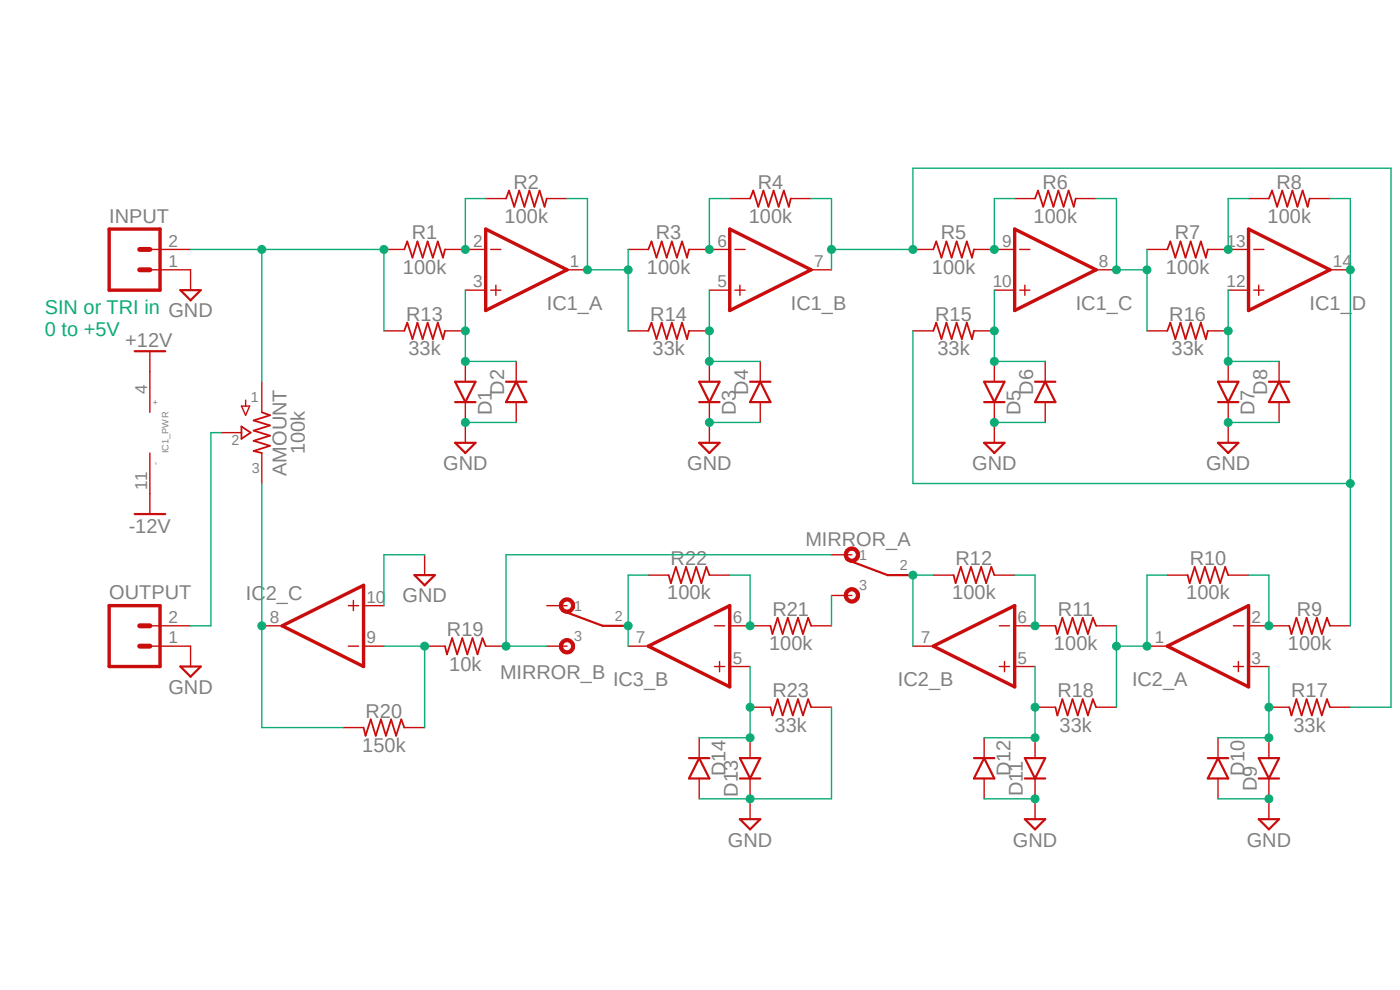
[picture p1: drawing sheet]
<svg xmlns="http://www.w3.org/2000/svg" width="297mm" height="210mm" viewBox="0 0 297 210" stroke-linecap="round" stroke-linejoin="round" font-family="sans-serif">
<path d="M8 35.5l287.3 145.2M295.3 35.5l-287.3 145.2" fill="none" stroke="#fff" stroke-width=".21"/>
<path d="M23.2 48.6h10.8v13h-10.8zM103 48.6l17.3 8.6-17.3 8.7zM154.8 48.6l17.3 8.6-17.3 8.7zM215.3 48.6l17.2 8.6-17.2 8.7zM264.9 48.6l17.3 8.6-17.3 8.7zM23.2 128.5h10.8v12.9h-10.8zM59.9 132.8l17.2-8.6v17.2zM137.5 137.1l17.3-8.6v17.2zM198 137.1l17.3-8.6v17.2zM247.6 137.1l17.3-8.6v17.2z" fill="none" stroke="#c90d0c" stroke-width=".72"/>
<path d="M29.6 52.9h2.2M29.6 57.2h2.2M29.6 132.8h2.2M29.6 137.1h2.2" fill="none" stroke="#c90d0c" stroke-width="1.1"/>
<g fill="none" stroke="#c90d0c" stroke-width=".3">
<path d="M31.8 57.2h8.6v4.4M31.8 52.9h8.6M81.4 52.9h4.4M94.4 52.9h8.6M103 42.1h4.4M104.1 52.9h2.2M116 42.1h4.3M120.3 57.2h4.3M133.3 52.9h4.2M146.2 52.9h8.6M154.8 42.1h4.3M155.9 52.9h2.2"/>
<path d="M167.8 42.1h4.3M172.1 57.2h4.3M193.7 52.9h4.3M206.6 52.9h8.7M215.3 42.1h4.3M216.3 52.9h2.2M228.2 42.1h4.3M232.5 57.2h4.4M243.3 52.9h4.3M256.2 52.9h8.7M264.9 42.1h4.3M266 52.9h2.1"/>
<path d="M277.8 42.1h4.4M282.2 57.2h4.3M31.8 74.5v13M81.4 70.2h4.4M94.4 70.2h4.3M98.7 61.6h4.3M98.7 76.7v4.3M104.1 61.6h2.2M105.2 60.5v2.2M109.5 76.7v4.3M133.3 70.2h4.2M146.2 70.2h4.3"/>
<path d="M150.5 61.6h4.3M150.5 76.7v4.3M155.9 61.6h2.2M157 60.5v2.2M161.3 76.7v4.3M193.7 70.2h4.3M206.6 70.2h4.3M210.9 61.6h4.4M210.9 76.7v4.3M216.3 61.6h2.2M217.4 60.5v2.2M221.7 76.7v4.3"/>
<path d="M243.3 70.2h4.3M256.2 70.2h4.4M260.6 61.6h4.3M260.6 76.7v4.3M266 61.6h2.1M267 60.5v2.2M271.4 76.7v4.3M31.8 96.1v13M98.7 85.3v8.6M109.5 85.3v4.3M150.5 85.3v8.6M161.3 85.3v4.3"/>
<path d="M210.9 85.3v8.6M221.7 85.3v4.3M260.6 85.3v8.6M271.4 85.3v4.3M90.1 117.7v4.3M31.8 137.1h8.6v4.3M31.8 132.8h8.6M55.5 132.8h4.4M73.9 137.1h2.2M73.9 128.5h2.2M75 127.4v2.1M77.1 137.1h4.3"/>
<path d="M77.1 128.5h4.3M90.1 137.1h4.3M103 137.1h4.4M133.3 137.1h4.2M137.5 122h4.4M150.5 122h4.3M151.6 132.8h2.2M154.8 132.8h8.6M172.1 132.8h4.3M193.7 137.1h4.3M198 122h4.3M210.9 122h4.4"/>
<path d="M212 132.8h2.2M215.3 132.8h8.6M232.5 132.8h4.4M243.3 137.1h4.3M247.6 122h4.4M260.6 122h4.3M261.7 132.8h2.1M264.9 132.8h8.6M282.2 132.8h4.3M72.8 154.3h4.3M85.8 154.3h4.3M148.3 156.5v4.3"/>
<path d="M151.6 141.4h2.2M152.7 140.3v2.2M154.8 141.4h4.3M159.1 150h4.3M159.1 156.5v4.3M172.1 150h4.3M208.8 156.5v4.3M212 141.4h2.2M213.1 140.3v2.2M215.3 141.4h4.3M219.6 150h4.3M219.6 156.5v4.3"/>
<path d="M232.5 150h4.4M258.4 156.5v4.3M261.7 141.4h2.1M262.7 140.3v2.2M264.9 141.4h4.3M269.2 150h4.3M269.2 156.5v4.3M282.2 150h4.3M148.3 165.1v4.4M159.1 165.1v8.7M208.8 165.1v4.4M219.6 165.1v8.7"/>
<path d="M258.4 165.1v4.4M269.2 165.1v8.7"/>
</g>
<g fill="none" stroke="#c90d0c" stroke-width=".38">
<path d="M85.8 52.9l.6-1.7 1.1 3.5 1.1-3.5 1.1 3.5 1-3.5 1.1 3.5 1.1-3.5 1.1 3.5 .4-1.8M107.4 42.1l.6-1.7 1.1 3.5 1.1-3.5 1.1 3.5 1-3.5 1.1 3.5 1.1-3.5 1 3.5 .5-1.8M137.5 52.9l.7-1.7 1.1 3.5 1.1-3.5 1 3.5 1.1-3.5 1.1 3.5 1.1-3.5 1.1 3.5 .4-1.8M159.1 42.1l.7-1.7 1.1 3.5 1.1-3.5 1 3.5 1.1-3.5 1.1 3.5 1.1-3.5 1 3.5 .5-1.8M198 52.9l.6-1.7 1.1 3.5 1.1-3.5 1.1 3.5 1-3.5 1.1 3.5 1.1-3.5 1.1 3.5 .4-1.8M219.6 42.1l.6-1.7 1.1 3.5 1.1-3.5 1.1 3.5 1-3.5 1.1 3.5 1.1-3.5 1.1 3.5 .4-1.8M247.6 52.9l.7-1.7 1 3.5 1.1-3.5 1.1 3.5 1.1-3.5 1.1 3.5 1.1-3.5 1 3.5 .4-1.8M269.2 42.1l.7-1.7 1 3.5 1.1-3.5 1.1 3.5 1.1-3.5 1.1 3.5 1.1-3.5 1 3.5 .4-1.8M85.8 70.2l.6-1.7 1.1 3.4 1.1-3.4 1.1 3.4 1-3.4 1.1 3.4 1.1-3.4 1.1 3.4 .4-1.7M137.5 70.2l.7-1.7 1.1 3.4 1.1-3.4 1 3.4 1.1-3.4 1.1 3.4 1.1-3.4 1.1 3.4 .4-1.7M198 70.2l.6-1.7 1.1 3.4 1.1-3.4 1.1 3.4 1-3.4 1.1 3.4 1.1-3.4 1.1 3.4 .4-1.7M247.6 70.2l.7-1.7 1 3.4 1.1-3.4 1.1 3.4 1.1-3.4 1.1 3.4 1.1-3.4 1 3.4 .4-1.7"/>
<path d="M94.4 137.1l.4 1.7 1.1-3.4 1.1 3.4 1.1-3.4 1 3.4 1.1-3.4 1.1 3.4 1.1-3.4 .6 1.7M141.9 122l.4 1.7 1.1-3.4 1.1 3.4 1-3.4 1.1 3.4 1.1-3.4 1.1 3.4 1.1-3.4 .6 1.7M163.4 132.8l.5 1.7 1.1-3.4 1 3.4 1.1-3.4 1.1 3.4 1.1-3.4 1 3.4 1.1-3.4 .7 1.7M202.3 122l.4 1.7 1.1-3.4 1.1 3.4 1.1-3.4 1.1 3.4 1.1-3.4 1 3.4 1.1-3.4 .6 1.7M223.9 132.8l.4 1.7 1.1-3.4 1.1 3.4 1-3.4 1.1 3.4 1.1-3.4 1.1 3.4 1.1-3.4 .6 1.7M252 122l.4 1.7 1-3.4 1.2 3.4 1-3.4 1.1 3.4 1.1-3.4 1.1 3.4 1-3.4 .7 1.7M273.5 132.8l.5 1.7 1-3.4 1.1 3.4 1.1-3.4 1.1 3.4 1.1-3.4 1 3.4 1.1-3.4 .7 1.7M77.1 154.3l.5 1.8 1.1-3.5 1 3.5 1.1-3.5 1.1 3.5 1.1-3.5 1 3.5 1.1-3.5 .7 1.7M163.4 150l.5 1.8 1.1-3.5 1 3.5 1.1-3.5 1.1 3.5 1.1-3.5 1 3.5 1.1-3.5 .7 1.7M223.9 150l.4 1.8 1.1-3.5 1.1 3.5 1-3.5 1.1 3.5 1.1-3.5 1.1 3.5 1.1-3.5 .6 1.7M273.5 150l.5 1.8 1-3.5 1.1 3.5 1.1-3.5 1.1 3.5 1.1-3.5 1 3.5 1.1-3.5 .7 1.7"/>
</g>
<g fill="none" stroke="#c90d0c" stroke-width=".47">
<path d="M28.6 74.5h6.5M38.3 61.6h4.3l-2.2 2.1zM96.6 81h4.3l-2.2 4.3zM96.6 85.3h4.3M96.6 93.9h4.3l-2.2 2.2zM107.4 81h4.3M109.5 81l2.2 4.3h-4.3zM148.3 85.3h4.4M148.3 81h4.4l-2.2 4.3zM148.3 93.9h4.4l-2.2 2.2zM159.1 81h4.3M161.3 81l2.1 4.3h-4.3z"/>
<path d="M208.8 85.3h4.3M208.8 81h4.3l-2.2 4.3zM208.8 93.9h4.3l-2.2 2.2zM219.6 81h4.3M221.7 81l2.2 4.3h-4.3zM258.4 85.3h4.3M258.4 81h4.3l-2.1 4.3zM258.4 93.9h4.3l-2.1 2.2zM269.2 81h4.3M271.4 81l2.1 4.3h-4.3zM28.6 109.1h6.5M87.9 122h4.3l-2.1 2.2z"/>
<path d="M38.3 141.4h4.3l-2.2 2.2zM146.2 160.8h4.3M148.3 160.8l2.2 4.3h-4.3zM157 165.1h4.3M157 160.8h4.3l-2.2 4.3zM157 173.8h4.3l-2.2 2.1zM206.6 160.8h4.3M208.8 160.8l2.1 4.3h-4.3zM217.4 165.1h4.3M217.4 160.8h4.3l-2.1 4.3zM217.4 173.8h4.3l-2.1 2.1zM256.2 160.8h4.4"/>
<path d="M258.4 160.8l2.2 4.3h-4.4zM267 160.8h4.4l-2.2 4.3zM267 165.1h4.4M267 173.8h4.4l-2.2 2.1z"/>
</g>
<path d="M179.5 116.6a1.66 1.66 0 0 1 2.6 .2 1.66 1.66 0 0 1-.9 2.5 1.66 1.66 0 0 1-2.1-1.6h.7a.94 .94 0 0 1 1.3-.9 .94 .94 0 0 1 .3 1.6 .94 .94 0 0 1-1.6-.4v-.3h-.7z" fill-rule="evenodd" fill="#c90d0c"/>
<path d="M179.5 116.6a1.66 1.66 0 0 1 2.6 .2 1.66 1.66 0 0 1-.9 2.5 1.66 1.66 0 0 1-2.1-1.6h.7a.94 .94 0 0 1 1.3-.9 .94 .94 0 0 1 .3 1.6 .94 .94 0 0 1-1.6-.4v-.3h-.7z" fill="none" stroke="#c90d0c" stroke-width=".21"/>
<path d="M179.5 125.3a1.66 1.66 0 0 1 2.6 .1 1.66 1.66 0 0 1-.9 2.5 1.66 1.66 0 0 1-2.1-1.6h.7a.94 .94 0 0 1 1.3-.8 .94 .94 0 0 1 .3 1.6 .94 .94 0 0 1-1.6-.5v-.3h-.7z" fill-rule="evenodd" fill="#c90d0c"/>
<path d="M179.5 125.3a1.66 1.66 0 0 1 2.6 .1 1.66 1.66 0 0 1-.9 2.5 1.66 1.66 0 0 1-2.1-1.6h.7a.94 .94 0 0 1 1.3-.8 .94 .94 0 0 1 .3 1.6 .94 .94 0 0 1-1.6-.5v-.3h-.7z" fill="none" stroke="#c90d0c" stroke-width=".21"/>
<path d="M179.7 118.7l8.6 3.3h5.4" fill="none" stroke="#c90d0c" stroke-width=".47"/>
<path d="M176.4 117.7h4.3M176.4 126.3h4.3M189.4 122h4.3" fill="none" stroke="#c90d0c" stroke-width=".3"/>
<path d="M119 127.4a1.64 1.64 0 0 1 2.7 .2 1.64 1.64 0 0 1-.9 2.4 1.64 1.64 0 0 1-2.1-1.5h.6a.96 .96 0 0 1 1.3-.9 .96 .96 0 0 1 .5 1.4 .96 .96 0 0 1-1.6 .1l-.2-.6h-.6v-.6z" fill-rule="evenodd" fill="#c90d0c"/>
<path d="M119 127.4a1.64 1.64 0 0 1 2.7 .2 1.64 1.64 0 0 1-.9 2.4 1.64 1.64 0 0 1-2.1-1.5h.6a.96 .96 0 0 1 1.3-.9 .96 .96 0 0 1 .5 1.4 .96 .96 0 0 1-1.6 .1l-.2-.6h-.6v-.6z" fill="none" stroke="#c90d0c" stroke-width=".21"/>
<path d="M119 136.1a1.64 1.64 0 0 1 2.7 .1 1.64 1.64 0 0 1-1 2.5 1.64 1.64 0 0 1-2-1.6h.6a.95 .95 0 0 1 1.3-1 .95 .95 0 0 1 .4 1.6 .95 .95 0 0 1-1.6-.3l-.1-.3h-.6v-.6z" fill-rule="evenodd" fill="#c90d0c"/>
<path d="M119 136.1a1.64 1.64 0 0 1 2.7 .1 1.64 1.64 0 0 1-1 2.5 1.64 1.64 0 0 1-2-1.6h.6a.95 .95 0 0 1 1.3-1 .95 .95 0 0 1 .4 1.6 .95 .95 0 0 1-1.6-.3l-.1-.3h-.6v-.6z" fill="none" stroke="#c90d0c" stroke-width=".21"/>
<path d="M119.2 129.5l8.6 3.3h5.5" fill="none" stroke="#c90d0c" stroke-width=".47"/>
<path d="M46.9 91.8h4.3M51.2 86.1h1.8l-.9 2zM52.1 84.9v1.2M55.5 81v6.5M55.5 96.1v6.5M116 128.5h4.3M116 137.1h4.3M128.9 132.8h4.4" fill="none" stroke="#c90d0c" stroke-width=".3"/>
<path d="M51.2 90.5l2 1.3-2 1.3zM55.5 87.5l1.8 .6-3.5 1.1 3.5 1.1-3.5 1.1 3.5 1-3.5 1.1 3.5 1.1-3.5 1.1 1.7 .4" fill="none" stroke="#c90d0c" stroke-width=".38"/>
<path d="M40.4 52.9h41v17.3" fill="none" stroke="#0dab76" stroke-width=".3"/>
<circle cx="81.4" cy="52.9" r=".85" fill="#0dab76"/>
<circle cx="81.4" cy="52.9" r=".85" fill="none" stroke="#0dab76" stroke-width=".21"/>
<path d="M55.5 52.9v28.1" fill="none" stroke="#0dab76" stroke-width=".3"/>
<circle cx="55.5" cy="52.9" r=".85" fill="#0dab76"/>
<circle cx="55.5" cy="52.9" r=".85" fill="none" stroke="#0dab76" stroke-width=".21"/>
<path d="M103 42.1h-4.3v10.8" fill="none" stroke="#0dab76" stroke-width=".3"/>
<circle cx="98.7" cy="52.9" r=".85" fill="#0dab76"/>
<circle cx="98.7" cy="52.9" r=".85" fill="none" stroke="#0dab76" stroke-width=".21"/>
<path d="M154.8 42.1h-4.3v10.8" fill="none" stroke="#0dab76" stroke-width=".3"/>
<circle cx="150.5" cy="52.9" r=".85" fill="#0dab76"/>
<circle cx="150.5" cy="52.9" r=".85" fill="none" stroke="#0dab76" stroke-width=".21"/>
<path d="M215.3 42.1h-4.4v10.8" fill="none" stroke="#0dab76" stroke-width=".3"/>
<circle cx="210.9" cy="52.9" r=".85" fill="#0dab76"/>
<circle cx="210.9" cy="52.9" r=".85" fill="none" stroke="#0dab76" stroke-width=".21"/>
<path d="M264.9 42.1h-4.3v10.8" fill="none" stroke="#0dab76" stroke-width=".3"/>
<circle cx="260.6" cy="52.9" r=".85" fill="#0dab76"/>
<circle cx="260.6" cy="52.9" r=".85" fill="none" stroke="#0dab76" stroke-width=".21"/>
<path d="M264.9 122h4.3v10.8" fill="none" stroke="#0dab76" stroke-width=".3"/>
<circle cx="269.2" cy="132.8" r=".85" fill="#0dab76"/>
<circle cx="269.2" cy="132.8" r=".85" fill="none" stroke="#0dab76" stroke-width=".21"/>
<path d="M215.3 122h4.3v10.8" fill="none" stroke="#0dab76" stroke-width=".3"/>
<circle cx="219.6" cy="132.8" r=".85" fill="#0dab76"/>
<circle cx="219.6" cy="132.8" r=".85" fill="none" stroke="#0dab76" stroke-width=".21"/>
<path d="M98.7 89.6h10.8" fill="none" stroke="#0dab76" stroke-width=".3"/>
<circle cx="98.7" cy="89.6" r=".85" fill="#0dab76"/>
<circle cx="98.7" cy="89.6" r=".85" fill="none" stroke="#0dab76" stroke-width=".21"/>
<path d="M150.5 89.6h10.8" fill="none" stroke="#0dab76" stroke-width=".3"/>
<circle cx="150.5" cy="89.6" r=".85" fill="#0dab76"/>
<circle cx="150.5" cy="89.6" r=".85" fill="none" stroke="#0dab76" stroke-width=".21"/>
<path d="M210.9 89.6h10.8" fill="none" stroke="#0dab76" stroke-width=".3"/>
<circle cx="210.9" cy="89.6" r=".85" fill="#0dab76"/>
<circle cx="210.9" cy="89.6" r=".85" fill="none" stroke="#0dab76" stroke-width=".21"/>
<path d="M260.6 89.6h10.8" fill="none" stroke="#0dab76" stroke-width=".3"/>
<circle cx="260.6" cy="89.6" r=".85" fill="#0dab76"/>
<circle cx="260.6" cy="89.6" r=".85" fill="none" stroke="#0dab76" stroke-width=".21"/>
<path d="M258.4 169.5h10.8" fill="none" stroke="#0dab76" stroke-width=".3"/>
<circle cx="269.2" cy="169.5" r=".85" fill="#0dab76"/>
<circle cx="269.2" cy="169.5" r=".85" fill="none" stroke="#0dab76" stroke-width=".21"/>
<path d="M208.8 169.5h10.8" fill="none" stroke="#0dab76" stroke-width=".3"/>
<circle cx="219.6" cy="169.5" r=".85" fill="#0dab76"/>
<circle cx="219.6" cy="169.5" r=".85" fill="none" stroke="#0dab76" stroke-width=".21"/>
<path d="M90.1 117.7h-8.7v10.8M148.3 169.5h10.8" fill="none" stroke="#0dab76" stroke-width=".3"/>
<circle cx="159.1" cy="169.5" r=".85" fill="#0dab76"/>
<circle cx="159.1" cy="169.5" r=".85" fill="none" stroke="#0dab76" stroke-width=".21"/>
<path d="M98.7 70.2v6.5h10.8M176.4 150v19.5h-17.3" fill="none" stroke="#0dab76" stroke-width=".3"/>
<circle cx="98.7" cy="76.7" r=".85" fill="#0dab76"/>
<circle cx="98.7" cy="76.7" r=".85" fill="none" stroke="#0dab76" stroke-width=".21"/>
<path d="M98.7 61.6v8.6" fill="none" stroke="#0dab76" stroke-width=".3"/>
<circle cx="98.7" cy="70.2" r=".85" fill="#0dab76"/>
<circle cx="98.7" cy="70.2" r=".85" fill="none" stroke="#0dab76" stroke-width=".21"/>
<path d="M120.3 42.1h4.3v15.1h8.7M133.3 52.9v17.3" fill="none" stroke="#0dab76" stroke-width=".3"/>
<circle cx="124.6" cy="57.2" r=".85" fill="#0dab76"/>
<circle cx="124.6" cy="57.2" r=".85" fill="none" stroke="#0dab76" stroke-width=".21"/>
<circle cx="133.3" cy="57.2" r=".85" fill="#0dab76"/>
<circle cx="133.3" cy="57.2" r=".85" fill="none" stroke="#0dab76" stroke-width=".21"/>
<path d="M150.5 70.2v6.5h10.8" fill="none" stroke="#0dab76" stroke-width=".3"/>
<circle cx="150.5" cy="76.7" r=".85" fill="#0dab76"/>
<circle cx="150.5" cy="76.7" r=".85" fill="none" stroke="#0dab76" stroke-width=".21"/>
<path d="M150.5 61.6v8.6" fill="none" stroke="#0dab76" stroke-width=".3"/>
<circle cx="150.5" cy="70.2" r=".85" fill="#0dab76"/>
<circle cx="150.5" cy="70.2" r=".85" fill="none" stroke="#0dab76" stroke-width=".21"/>
<path d="M210.9 70.2v6.5h10.8" fill="none" stroke="#0dab76" stroke-width=".3"/>
<circle cx="210.9" cy="76.7" r=".85" fill="#0dab76"/>
<circle cx="210.9" cy="76.7" r=".85" fill="none" stroke="#0dab76" stroke-width=".21"/>
<path d="M210.9 61.6v8.6" fill="none" stroke="#0dab76" stroke-width=".3"/>
<circle cx="210.9" cy="70.2" r=".85" fill="#0dab76"/>
<circle cx="210.9" cy="70.2" r=".85" fill="none" stroke="#0dab76" stroke-width=".21"/>
<path d="M260.6 70.2v6.5h10.8" fill="none" stroke="#0dab76" stroke-width=".3"/>
<circle cx="260.6" cy="76.7" r=".85" fill="#0dab76"/>
<circle cx="260.6" cy="76.7" r=".85" fill="none" stroke="#0dab76" stroke-width=".21"/>
<path d="M260.6 61.6v8.6" fill="none" stroke="#0dab76" stroke-width=".3"/>
<circle cx="260.6" cy="70.2" r=".85" fill="#0dab76"/>
<circle cx="260.6" cy="70.2" r=".85" fill="none" stroke="#0dab76" stroke-width=".21"/>
<path d="M269.2 150v6.5h-10.8" fill="none" stroke="#0dab76" stroke-width=".3"/>
<circle cx="269.2" cy="156.5" r=".85" fill="#0dab76"/>
<circle cx="269.2" cy="156.5" r=".85" fill="none" stroke="#0dab76" stroke-width=".21"/>
<path d="M269.2 141.4v8.6" fill="none" stroke="#0dab76" stroke-width=".3"/>
<circle cx="269.2" cy="150" r=".85" fill="#0dab76"/>
<circle cx="269.2" cy="150" r=".85" fill="none" stroke="#0dab76" stroke-width=".21"/>
<path d="M219.6 150v6.5h-10.8" fill="none" stroke="#0dab76" stroke-width=".3"/>
<circle cx="219.6" cy="156.5" r=".85" fill="#0dab76"/>
<circle cx="219.6" cy="156.5" r=".85" fill="none" stroke="#0dab76" stroke-width=".21"/>
<path d="M219.6 141.4v8.6" fill="none" stroke="#0dab76" stroke-width=".3"/>
<circle cx="219.6" cy="150" r=".85" fill="#0dab76"/>
<circle cx="219.6" cy="150" r=".85" fill="none" stroke="#0dab76" stroke-width=".21"/>
<path d="M295.1 35.7v114.3h-8.6M172.1 42.1h4.3v10.8" fill="none" stroke="#0dab76" stroke-width=".3"/>
<circle cx="176.4" cy="52.9" r=".85" fill="#0dab76"/>
<circle cx="176.4" cy="52.9" r=".85" fill="none" stroke="#0dab76" stroke-width=".21"/>
<path d="M295.1 35.7h-101.4v17.2h-17.3v4.3" fill="none" stroke="#0dab76" stroke-width=".3"/>
<circle cx="193.7" cy="52.9" r=".85" fill="#0dab76"/>
<circle cx="193.7" cy="52.9" r=".85" fill="none" stroke="#0dab76" stroke-width=".21"/>
<path d="M232.5 42.1h4.4v15.1h6.4M243.3 52.9v17.3" fill="none" stroke="#0dab76" stroke-width=".3"/>
<circle cx="236.9" cy="57.2" r=".85" fill="#0dab76"/>
<circle cx="236.9" cy="57.2" r=".85" fill="none" stroke="#0dab76" stroke-width=".21"/>
<circle cx="243.3" cy="57.2" r=".85" fill="#0dab76"/>
<circle cx="243.3" cy="57.2" r=".85" fill="none" stroke="#0dab76" stroke-width=".21"/>
<path d="M282.2 42.1h4.3v90.7" fill="none" stroke="#0dab76" stroke-width=".3"/>
<circle cx="286.5" cy="57.2" r=".85" fill="#0dab76"/>
<circle cx="286.5" cy="57.2" r=".85" fill="none" stroke="#0dab76" stroke-width=".21"/>
<path d="M193.7 70.2v32.4h92.8" fill="none" stroke="#0dab76" stroke-width=".3"/>
<circle cx="286.5" cy="102.6" r=".85" fill="#0dab76"/>
<circle cx="286.5" cy="102.6" r=".85" fill="none" stroke="#0dab76" stroke-width=".21"/>
<path d="M236.9 132.8v17.2M247.6 122h-4.3v15.1h-6.4" fill="none" stroke="#0dab76" stroke-width=".3"/>
<circle cx="243.3" cy="137.1" r=".85" fill="#0dab76"/>
<circle cx="243.3" cy="137.1" r=".85" fill="none" stroke="#0dab76" stroke-width=".21"/>
<circle cx="236.9" cy="137.1" r=".85" fill="#0dab76"/>
<circle cx="236.9" cy="137.1" r=".85" fill="none" stroke="#0dab76" stroke-width=".21"/>
<path d="M198 122h-4.3v15.1" fill="none" stroke="#0dab76" stroke-width=".3"/>
<circle cx="193.7" cy="122" r=".85" fill="#0dab76"/>
<circle cx="193.7" cy="122" r=".85" fill="none" stroke="#0dab76" stroke-width=".21"/>
<path d="M81.4 137.1h8.7v17.2" fill="none" stroke="#0dab76" stroke-width=".3"/>
<circle cx="90.1" cy="137.1" r=".85" fill="#0dab76"/>
<circle cx="90.1" cy="137.1" r=".85" fill="none" stroke="#0dab76" stroke-width=".21"/>
<path d="M154.8 122h4.3v10.8" fill="none" stroke="#0dab76" stroke-width=".3"/>
<circle cx="159.1" cy="132.8" r=".85" fill="#0dab76"/>
<circle cx="159.1" cy="132.8" r=".85" fill="none" stroke="#0dab76" stroke-width=".21"/>
<path d="M159.1 150v6.5h-10.8" fill="none" stroke="#0dab76" stroke-width=".3"/>
<circle cx="159.1" cy="156.5" r=".85" fill="#0dab76"/>
<circle cx="159.1" cy="156.5" r=".85" fill="none" stroke="#0dab76" stroke-width=".21"/>
<path d="M159.1 141.4v8.6" fill="none" stroke="#0dab76" stroke-width=".3"/>
<circle cx="159.1" cy="150" r=".85" fill="#0dab76"/>
<circle cx="159.1" cy="150" r=".85" fill="none" stroke="#0dab76" stroke-width=".21"/>
<path d="M137.5 122h-4.2v15.1M176.4 126.3v6.5" fill="none" stroke="#0dab76" stroke-width=".3"/>
<circle cx="133.3" cy="132.8" r=".85" fill="#0dab76"/>
<circle cx="133.3" cy="132.8" r=".85" fill="none" stroke="#0dab76" stroke-width=".21"/>
<path d="M176.4 117.7h-69v19.4h8.6" fill="none" stroke="#0dab76" stroke-width=".3"/>
<circle cx="107.4" cy="137.1" r=".85" fill="#0dab76"/>
<circle cx="107.4" cy="137.1" r=".85" fill="none" stroke="#0dab76" stroke-width=".21"/>
<path d="M55.5 102.6v51.7h17.3" fill="none" stroke="#0dab76" stroke-width=".3"/>
<circle cx="55.5" cy="132.8" r=".85" fill="#0dab76"/>
<circle cx="55.5" cy="132.8" r=".85" fill="none" stroke="#0dab76" stroke-width=".21"/>
<path d="M46.9 91.8h-2.2v41h-4.3" fill="none" stroke="#0dab76" stroke-width=".3"/>
<g font-size="4.2" fill="#808080">
<text x="109" y="40">R2</text>
<text x="160.7" y="40">R4</text>
<text x="221.2" y="40">R6</text>
<text x="270.8" y="40">R8</text>
<text x="23.2" y="47.3">INPUT</text>
<text x="107.1" y="47.3">100k</text>
<text x="158.8" y="47.3">100k</text>
<text x="219.3" y="47.3">100k</text>
<text x="268.9" y="47.3">100k</text>
<text x="87.4" y="50.8">R1</text>
<text x="139.2" y="50.8">R3</text>
<text x="199.6" y="50.8">R5</text>
<text x="249.3" y="50.8">R7</text>
<text x="85.5" y="58.1">100k</text>
<text x="137.2" y="58.1">100k</text>
<text x="197.7" y="58.1">100k</text>
<text x="247.4" y="58.1">100k</text>
<text x="116" y="65.7">IC1_A</text>
<text x="167.8" y="65.7">IC1_B</text>
<text x="228.2" y="65.7">IC1_C</text>
<text x="277.8" y="65.7">IC1_D</text>
<text x="86.2" y="68.1">R13</text>
<text x="138" y="68.1">R14</text>
<text x="198.4" y="68.1">R15</text>
<text x="248.1" y="68.1">R16</text>
<text x="26.6" y="73.7">+12V</text>
<text x="86.7" y="75.4">33k</text>
<text x="138.4" y="75.4">33k</text>
<text x="198.9" y="75.4">33k</text>
<text x="248.5" y="75.4">33k</text>
<text x="106.9" y="83.7" transform="rotate(-90 106.9 83.7)">D2</text>
<text x="158.7" y="83.7" transform="rotate(-90 158.7 83.7)">D4</text>
<text x="219.2" y="83.7" transform="rotate(-90 219.2 83.7)">D6</text>
<text x="268.8" y="83.7" transform="rotate(-90 268.8 83.7)">D8</text>
<text x="104.3" y="88" transform="rotate(-90 104.3 88)">D1</text>
<text x="156.1" y="88" transform="rotate(-90 156.1 88)">D3</text>
<text x="216.5" y="88" transform="rotate(-90 216.5 88)">D5</text>
<text x="266.1" y="88" transform="rotate(-90 266.1 88)">D7</text>
<text x="60.7" y="101" transform="rotate(-90 60.7 101)">AMOUNT</text>
<text x="64.6" y="96.4" transform="rotate(-90 64.6 96.4)">100k</text>
<text x="94" y="99.7">GND</text>
<text x="145.8" y="99.7">GND</text>
<text x="206.2" y="99.7">GND</text>
<text x="255.9" y="99.7">GND</text>
<text x="27.3" y="113.1">-12V</text>
<text x="142.3" y="119.8">R22</text>
<text x="170.9" y="115.9">MIRROR_A</text>
<text x="202.7" y="119.8">R12</text>
<text x="252.4" y="119.8">R10</text>
<text x="23.2" y="127.2">OUTPUT</text>
<text x="52.2" y="127.4">IC2_C</text>
<text x="85.4" y="127.8">GND</text>
<text x="141.6" y="127.1">100k</text>
<text x="163.9" y="130.6">R21</text>
<text x="202" y="127.1">100k</text>
<text x="224.5" y="130.6">R11</text>
<text x="251.7" y="127.1">100k</text>
<text x="275.1" y="130.6">R9</text>
<text x="94.8" y="135">R19</text>
<text x="163.2" y="137.9">100k</text>
<text x="223.6" y="137.9">100k</text>
<text x="273.2" y="137.9">100k</text>
<text x="95.3" y="142.2">10k</text>
<text x="106.1" y="144">MIRROR_B</text>
<text x="35.7" y="147.2">GND</text>
<text x="130" y="145.5">IC3_B</text>
<text x="163.9" y="147.9">R23</text>
<text x="190.5" y="145.5">IC2_B</text>
<text x="224.3" y="147.9">R18</text>
<text x="240.2" y="145.5">IC2_A</text>
<text x="273.9" y="147.9">R17</text>
<text x="77.6" y="152.2">R20</text>
<text x="164.3" y="155.2">33k</text>
<text x="224.8" y="155.2">33k</text>
<text x="274.4" y="155.2">33k</text>
<text x="76.8" y="159.5">150k</text>
<text x="153.9" y="164.7" transform="rotate(-90 153.9 164.7)">D14</text>
<text x="214.4" y="164.7" transform="rotate(-90 214.4 164.7)">D12</text>
<text x="264" y="164.7" transform="rotate(-90 264 164.7)">D10</text>
<text x="266.7" y="167.9" transform="rotate(-90 266.7 167.9)">D9</text>
<text x="156.5" y="169" transform="rotate(-90 156.5 169)">D13</text>
<text x="217" y="168.9" transform="rotate(-90 217 168.9)">D11</text>
<text x="154.4" y="179.6">GND</text>
<text x="214.9" y="179.6">GND</text>
<text x="264.5" y="179.6">GND</text>
</g>
<g font-size="4.2" fill="#0dab76">
<text x="9.5" y="66.7">SIN or TRI in GND</text>
<text x="9.5" y="71.2">0 to +5V</text>
</g>
<g font-size="3.6" fill="#808080">
<text x="35.8" y="52.3">2</text>
<text x="100.4" y="52.3">2</text>
<text x="152.2" y="52.3">6</text>
<text x="212.6" y="52.3">9</text>
<text x="260.2" y="52.3">13</text>
<text x="35.8" y="56.6">1</text>
<text x="120.9" y="56.6">1</text>
<text x="172.7" y="56.6">7</text>
<text x="233.1" y="56.6">8</text>
<text x="282.8" y="56.6">14</text>
<text x="100.4" y="61">3</text>
<text x="152.2" y="61">5</text>
<text x="210.6" y="61">10</text>
<text x="260.2" y="61">12</text>
<text x="31.2" y="83.5" transform="rotate(-90 31.2 83.5)">4</text>
<text x="31.2" y="103.9" transform="rotate(-90 31.2 103.9)">11</text>
<text x="77.7" y="127.8">10</text>
<text x="35.8" y="136.5">1</text>
<text x="35.8" y="132.2">2</text>
<text x="57.2" y="132.2">8</text>
<text x="77.7" y="136.5">9</text>
<text x="134.9" y="136.5">7</text>
<text x="155.4" y="132.2">6</text>
<text x="195.4" y="136.5">7</text>
<text x="215.9" y="132.2">6</text>
<text x="245" y="136.5">1</text>
<text x="265.5" y="132.2">2</text>
<text x="155.4" y="140.8">5</text>
<text x="215.9" y="140.8">5</text>
<text x="265.5" y="140.8">3</text>
</g>
<g font-size="3" fill="#808080">
<text x="53.2" y="85.3">1</text>
<text x="49.1" y="94.4">2</text>
<text x="53.4" y="100.4">3</text>
<text x="182.3" y="118.7">1</text>
<text x="182.3" y="125.2">3</text>
<text x="190.9" y="120.9">2</text>
<text x="121.8" y="129.5">1</text>
<text x="130.5" y="131.7">2</text>
<text x="121.8" y="136">3</text>
</g>
<g font-size="1.9" fill="#808080">
<text x="33.6" y="85.9" transform="rotate(-90 33.6 85.9)">+</text>
<text x="33.6" y="98.6" transform="rotate(-90 33.6 98.6)">-</text>
<text x="35.8" y="96.1" transform="rotate(-90 35.8 96.1)">IC1_PWR</text>
</g>
</svg>
